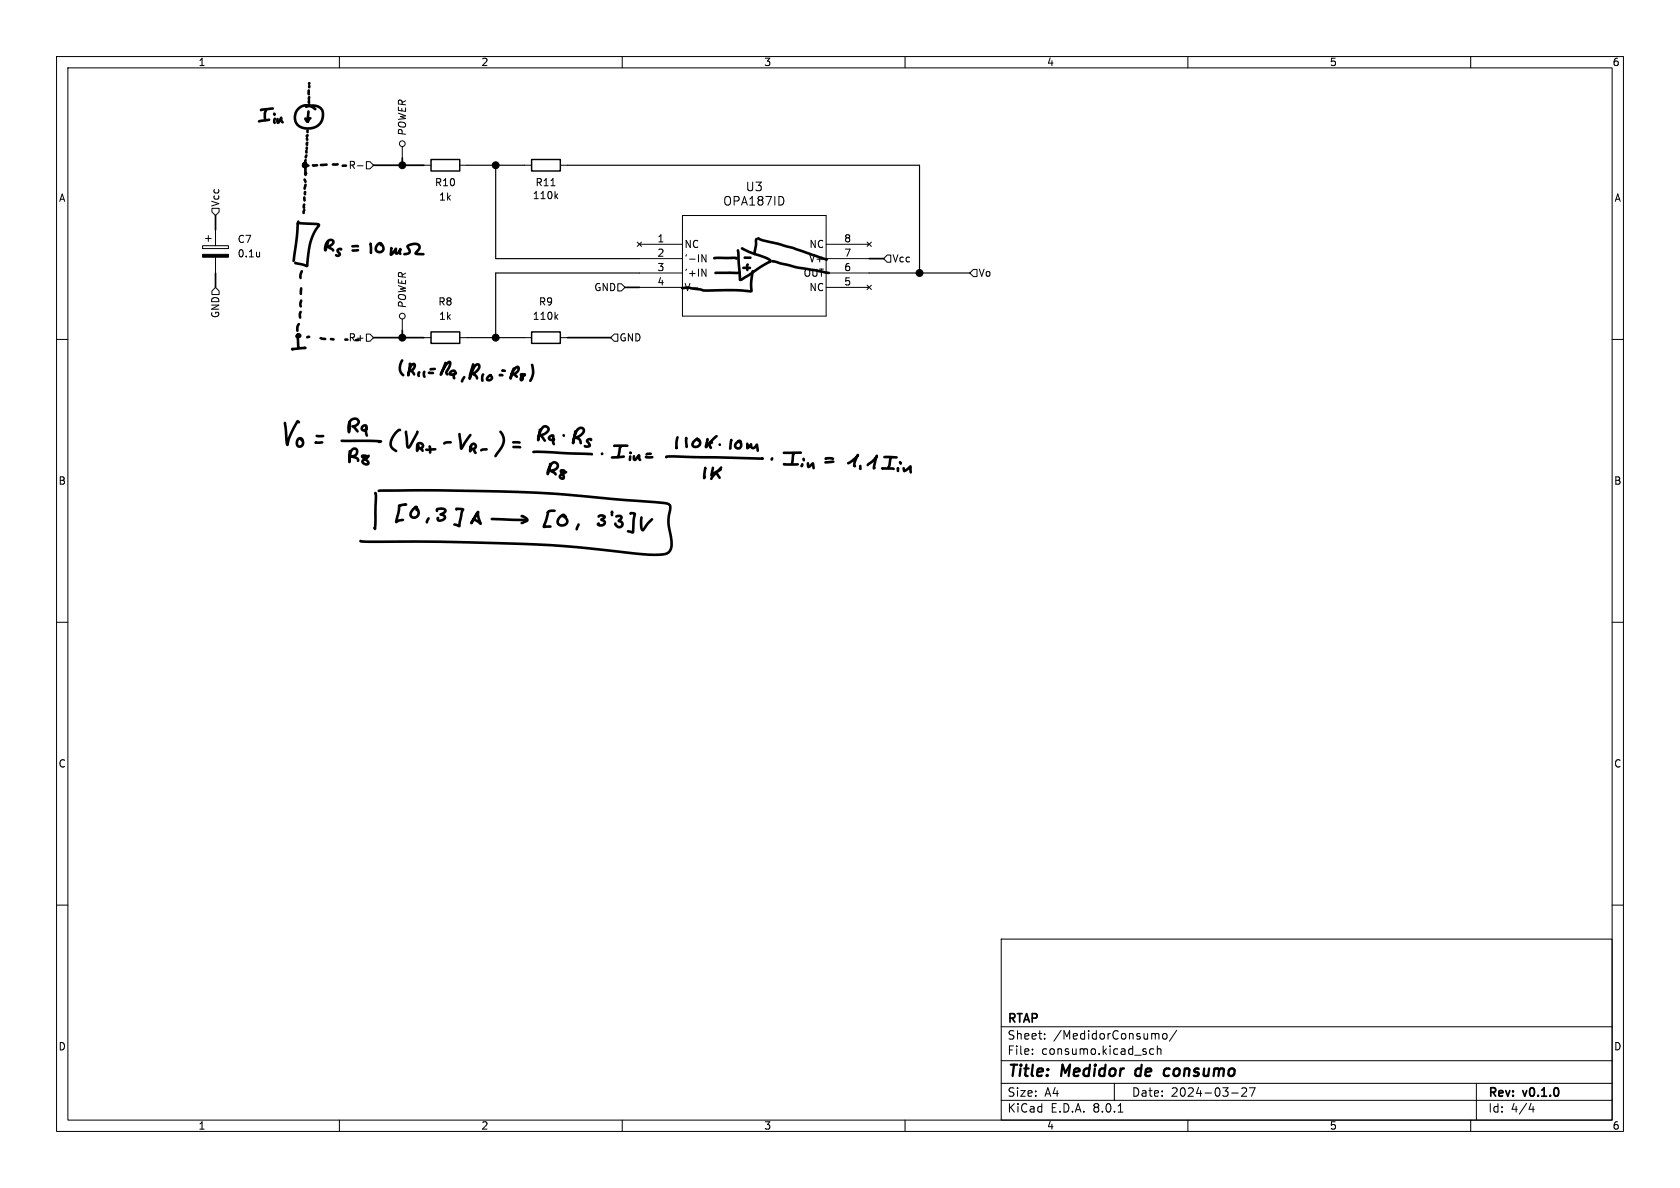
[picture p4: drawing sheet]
<svg xmlns="http://www.w3.org/2000/svg" width="297mm" height="210mm" viewBox="0 0 297 210" stroke-linecap="round" stroke-linejoin="round" font-family="sans-serif">
<g fill="none" stroke="#000" stroke-width=".18">
<path d="M10 10h277v190h-277zM12 12h273v186h-273zM60 10v2M110 10v2M160 10v2M210 10v2M260 10v2M37.5 36.8h1.2v.7l-.6 .6-.6-.6zM63.2 29.3h1M64.8 28.6h.6l.6 .6-.6 .6h-.6zM71.1 25.9v2M74.9 29.2h1.3"/>
<path d="M81.3 29.2h1.2M92.7 29.2h1.3M97.4 32.8h.7M98.2 34.6l.4 .5M98.6 34.3l-.5 .5M99.1 29.2h1.2M120.6 38.1h25.4v17.8h-25.4zM138.5 35.1v.8M10 60h2M35.8 43.4h4.6v.5h-4.6zM36.3 42.2h1M36.8 41.7v1"/>
<path d="M38.1 50.8l.6 .6v.7h-1.2v-.7zM38.1 40.6v2.8M38.1 45.5v2.8M45.9 44.6v.8M45.9 45.3h-.1M64.8 59.1h.6l.6 .6-.6 .6h-.6zM71.1 56.4v2M74.9 59.7h1.3M81.3 59.7h1.2M92.7 59.7h1.3M98.2 56l.4 .5M98.6 55.6l-.5 .5"/>
<path d="M99.1 59.7h1.2M107.9 59.7l.7-.6h.6v1.2h-.6zM109.2 50.2h.7l.6 .6-.6 .6h-.7zM112.6 42.8l.8 .8M113 43.2h7.6M113 45.7h7.6M113 48.3h7.6M113 50.8h7.6M113.4 42.8l-.8 .8M122.4 50.9h1M124.1 47.6l.7 1.2v-1.2M124.8 45v1.3l-.7-1.3v1.3"/>
<path d="M146 43.2h7.7M146 45.7h7.7M146 48.3h7.7M146 50.8h7.7M153.3 50.4l.8 .8M153.3 42.8l.8 .8M154.1 50.4l-.8 .8M154.1 42.8l-.8 .8M156.8 45.1h.7v1.3h-.7l-.6-.7zM172.1 47.6h.6v1.3h-.6l-.7-.6zM285 60h2M10 110h2"/>
<path d="M285 110h2M10 160h2M285 160h2M177 166h108v32h-108zM60 198v2M110 198v2M160 198v2M177 194.5h108M177 191.5h108M177 187.5h108M177 181.5h108M182.5 186.3v.1"/>
<path d="M182.5 185.5v.1M184.7 183.6v.1M184.7 182.8v.1M197 191.5v3M197.7 196.6h.8M204 185.5l-.5-.1-.3 .3v.4l.2 .2h.6M204.5 182.7l.3 .1 .1 .1v.8M204.6 185.5l.2-.1 .4 .1v.9M204.6 184.9v1.5M205.7 182.8l.3-.1 .3 .3v.4l-.3 .3-.3-.1-.2-.2v-.4zM208 182.1l-1.3 2M210 198v2"/>
<path d="M217.7 193.2h1.2M219.5 192.4l.6-.1 .2 .1 .1 .3-.9 1.1h.9M220.9 192.3h1l-.7 1.5M260 198v2M261 191.5v6.5M270.7 195l-.4 1.1h.9M271 195.6v1"/>
<circle cx="71.1" cy="25.4" r=".51"/>
<circle cx="71.1" cy="55.9" r=".51"/>
</g>
<path d="M200.9 189.1l-.2 .7 .3 .4M205.9 190.1l.2 .1 .5-.1M206.8 189a.66 .66 0 0 0-.9 .1" fill="none" stroke="#000" stroke-width=".4"/>
<path d="M76.2 28.2h5.1v2h-5.1zM94 28.2h5.1v2h-5.1zM76.2 58.7h5.1v2h-5.1zM94 58.7h5.1v2h-5.1z" fill="none" stroke="#000" stroke-width=".25"/>
<g fill="#000" stroke="#000" stroke-width=".18">
<path d="M35.8 45h4.6v.5h-4.6z"/>
<circle cx="71.1" cy="29.2" r=".61"/>
<circle cx="87.6" cy="29.2" r=".61"/>
<circle cx="71.1" cy="59.7" r=".61"/>
<circle cx="87.6" cy="59.7" r=".61"/>
<circle cx="162.6" cy="48.3" r=".61"/>
</g>
<path d="M38.1 38.1v2.5M66 29.2h8.9M71.1 27.9v1.3M38.1 48.3v2.5M66 59.7h8.9M71.1 58.4v1.3M100.3 59.7h7.6M110.5 50.8h2.5M153.7 45.7h2.5" fill="none" stroke="#000" stroke-width=".3"/>
<path d="M82.5 29.2h10.2M87.6 29.2v16.5h25.4M100.3 29.2h62.3v19.1M82.5 59.7h10.2M113 48.3h-25.4v11.4M153.7 48.3h17.7" fill="none" stroke="#000" stroke-width=".2"/>
<g fill="none" stroke="#000" stroke-width=".46">
<path d="M47 19.5a2.31 2.31 0 0 0-.1 1.7M48.2 19.2l-2.1 .3M54.1 18.9h.1a2.09 2.09 0 0 1 2.9 .8 2.5 2.5 0 0 1-3.3 3 2.04 2.04 0 0 1-1.4-3 2.04 2.04 0 0 1 3.2-.5l.1 .1M54.5 19.7l-.2 1.8-.3-.5 .4 .5 .5-.6M54.6 16.4v.3M54.6 16v.3M54.6 17.8l.1 .4M54.7 17.2l-.1 .3M54.7 15.2v.2M54.7 14.7l-.1 .1M47.6 21.2l-1.8 .3M48.5 20.2v.1"/>
<path d="M48.6 21l-.1 .4 .1 .3M49.1 21l.1 .7 .5-.9v.5l.3 .3M52.6 39.5a.4 .4 0 0 1 .6 0l2.1 .1a.98 .98 0 0 1 1.1 .2 10.8 10.8 0 0 0-2 6.6l-.2 .6-2-.5M52.8 39.2l-.9 6.9M53.8 36.2v.5M53.8 37.1l-.1 .5M53.8 34.9v.5M53.8 31.7l.2 .4M53.9 33.9v.4M54 29.6l.1 1M54 32.7l-.1 .7M54 28.3v.3"/>
<path d="M54.1 30.7h-.2l.1 .2M54.1 29.2a.27 .27 0 0 0-.2-.4 .27 .27 0 0 0-.3 .3 .29 .29 0 0 0 .2 .4 .29 .29 0 0 0 .4-.3 .29 .29 0 0 0-.4-.3 .29 .29 0 0 0-.1 .5 .29 .29 0 0 0 .5-.2 .19 .19 0 0 0-.2-.1 .19 .19 0 0 0-.2 .2 .19 .19 0 0 0 .2 .1M54.2 27.5l-.1 .3M54.2 26.7v.3M54.3 26.1l-.1 .2M54.3 24.4v.3M54.3 25.2v.4M54.4 23.1v.3M54.4 23.9l-.1 .2M54.5 29.3h-.5M55.3 29.2h.7M57.7 29.1l-1 .1"/>
<path d="M59.7 29l-.8 .1M61.2 29.3h-.6M52.7 59.1a.28 .28 0 0 1 .3 .3 .28 .28 0 0 1-.4 .2l-.1-.1a.21 .21 0 0 1 .1-.3 .21 .21 0 0 1 .3 .2M52.7 59.7v1.7M52.8 57.3l-.2 .4v.8M53.2 55.2l-.2 .3 .1 .6M53.2 51v.9M53.2 53.1l-.1 .6 .1 .5M53.4 48l-.3 .6v.5M54.7 59.5l-.4 .1M56.7 59.8l.8 .1M58 42.8l-.5 1.5v-.6a1.25 1.25 0 0 1 1.2-1.3 .6 .6 0 0 1 .2 .7 .6 .6 0 0 1-.6 .4l-.2 .1 .1 .1 .7 .6"/>
<path d="M58.5 59.9l.5 .1M60.3 44.1a.38 .38 0 0 0-.6 .1 .38 .38 0 0 0 .3 .6 .33 .33 0 0 1-.1 .4 .33 .33 0 0 1-.5-.1M62.3 43.5l1 .1M63.3 44.2l-1 .1M65.5 43.1l.1 1.6M67.4 43.1a.77 .77 0 0 1 .3 1 .77 .77 0 0 1-.9 .4 .84 .84 0 0 1-.3-.9 .84 .84 0 0 1 .8-.6v.3M69.2 43.8l-.1 1.2 .9-1v.1a.38 .38 0 0 0-.1 .5 .38 .38 0 0 0 .3 .2l.6-.8v.9M71.5 44.9a.64 .64 0 0 0 .9-.2 .64 .64 0 0 0-.3-.9v-.1a.71 .71 0 0 1 .8-.5 .76 .76 0 0 1 .9 0 .76 .76 0 0 1 .3 .8l-.6 .8 1.3 .1M126.3 45.7l3.6-.1 .3 .1M130.7 48.2l-4.2 .1M131.2 43.9l2.1 1a6.7 6.7 0 0 1 2.9 1.2v.2l-1.7 .9-2.9 1.9a.65 .65 0 0 1-.8 .3l-.3-5.1M131.4 47.3l1.2 .1"/>
<path d="M132.2 46.8l-.1 .2v.7M132.7 45.6h-1M133.1 47.9l-.3 1.8v1.4a.3 .3 0 0 1 0 .4 .3 .3 0 0 1-.4 0l-2.3-.2h-3.8a9.9 9.9 0 0 1-3.3-.2l-1.3-.3-1 .1M133.7 42.3l-.3 2.6M134.1 42.1l.8 .4 5.3 1.3 5.9 2.1M136.6 46.2l4.3 1.1 5.6 .9M52.8 74.7l-.2-.2-.1 .1a13 13 0 0 0-1.7 4.1l-.4-3.9M53.2 77.6a.63 .63 0 0 1 .3 1 .63 .63 0 0 1-1 .1 .77 .77 0 0 1 0-.8 .77 .77 0 0 1 .8-.4l.2 .3M53.9 61.5h.1l-2.3 .2v.1M56 77.1h1.1M57 78.2h-1.2h.1M60.4 77.9l7 .1-.4 .1"/>
<path d="M61.1 60h.3M61.8 74.6v1l-.1 .8-.1-.7a1.31 1.31 0 0 1 1.4-1.7 .72 .72 0 0 1 .3 .9 .72 .72 0 0 1-.8 .5l-.1-.1 .8 1M61.8 79.8v1.9l.1-1a1.17 1.17 0 0 1 .9-1.4 .79 .79 0 0 1 .2 1 .79 .79 0 0 1-.9 .4l.3 .1a.94 .94 0 0 1 .9 .6v.1M64.6 76a.45 .45 0 0 0 .2-.4 .45 .45 0 0 0-.3-.4 .45 .45 0 0 0-.6 .5 .45 .45 0 0 0 .7 .3l.2-.3-.1 .7 .2 .6M70.7 76a.44 .44 0 0 0-.6 .3l-.1 .2a2.43 2.43 0 0 0-.7 2.6l.7 .6M71.1 63.7a1.85 1.85 0 0 0 .2 2.6M72.5 64.4l-.3 1.9 .2-.9a.96 .96 0 0 1 .8-1 1.22 1.22 0 0 1-.4 1.2l.4 .6M73.8 76.3l-1 2a.91 .91 0 0 1-.7 .8l-.3-2.8M74 78.8l-.2 .9-.1-.3a.87 .87 0 0 1 .5-1.1 .47 .47 0 0 1 .6 .5 .47 .47 0 0 1-.6 .4l.5 .5M74.1 65.8l-.1 .3v.4M75 65.7l-.1 .5 .1 .4M75.8 65.9h.7"/>
<path d="M75.9 78.9l.1 1.1M76.9 65.2l-.8 .1M76.9 79.4l-1.5 .1M78.8 64.2l-.9 2a4.9 4.9 0 0 1 1.6-2.2 1.4 1.4 0 0 1-.5 1.5l-.1 .4 .2 .3M79.7 78.2h-.9l-.3 .2M80.6 66a.52 .52 0 0 0-.6-.5 .52 .52 0 0 0-.4 .7h.4l.5-.2-.3 .4 .1 .5M81.2 76.7l.4 2.6 1.6-2.4M82.1 66.7l-.4 .7M83.2 78.9l-.1 .9v-.2a.81 .81 0 0 1 .8-1.1 .48 .48 0 0 1 .2 .5 .48 .48 0 0 1-.5 .4l.5 .7M83.6 64.4l-.5 1.8-.1 .8 .4-1.2a1.54 1.54 0 0 1 1.2-1.4 .96 .96 0 0 1-.5 1.4l-.4 .3a.97 .97 0 0 1 .6 .8M85.4 66.2l-.1 .4v.7M86 79.4l-.9 .2"/>
<path d="M86.8 66.4a.67 .67 0 0 0-.6 .8 .47 .47 0 0 0 .6 0 .47 .47 0 0 0 .1-.6M88.5 76.3v.1a2.29 2.29 0 0 1-.1 3.1l-.8 1.1M88.8 66.3l-.4 .1M88.8 65.5l.4 .1M90.7 78.2h1.1M90.8 79l1.2 .1M90.8 65.2l-.5 1.7 .4-1.2a1.1 1.1 0 0 1 .9-.8 1.22 1.22 0 0 1-.7 1.3l.5 .4M92.8 66.2l-.3 .1a.59 .59 0 0 0-.4 .9 .47 .47 0 0 0 .3-.4 .47 .47 0 0 0-.3-.5l.1-.1a.38 .38 0 0 1 .5 .2M94.1 64.5a3.1 3.1 0 0 1-.4 2.8M94.3 79.9l10.3 .4M95.5 76l-.3 1.8a3.3 3.3 0 0 1 1-2.4 .59 .59 0 0 1 .8 .4 .59 .59 0 0 1-.4 .7l-.9 .4 .6 1M97.8 77.6a.38 .38 0 0 0-.1-.6 .38 .38 0 0 0-.6 .2 .45 .45 0 0 0 .2 .6 .45 .45 0 0 0 .6-.1l-.1 .4 .1 .4"/>
<path d="M99.6 77h.1M101.7 76.3l-.4 2a4.1 4.1 0 0 1 1.1-2.6 .55 .55 0 0 1 .8 .2 .55 .55 0 0 1-.3 .8l-1.1 .6a.94 .94 0 0 1 .9 1M104.5 77.8a.38 .38 0 0 0-.6 0 .38 .38 0 0 0 .2 .6 .34 .34 0 0 1 .1 .5 .34 .34 0 0 1-.5 .1l-.3-.2M109.7 79l-.1 .2-.2 1.2a.28 .28 0 0 1-.3 .4M110.9 78.8h-2.3M119.8 77.3l-.2 .8v1.1M121.3 77.5v-.1l.1 1.6M123.2 77.5a.75 .75 0 0 1 .5 1.2 .75 .75 0 0 1-1.3 0 .94 .94 0 0 1 1.1-1v.2M125.1 77.7l-.3 1.3 1.1-.8M125.3 78.5l.4 .6M126.7 77.1l-1.3 1.2-.5 .7M127.3 78.6h.1"/>
<path d="M129.3 77.8l-.2 1.5M130.5 78a.63 .63 0 0 1 .5 .7 .63 .63 0 0 1-.8 .5 .7 .7 0 0 1-.2-.7 .7 .7 0 0 1 .6-.5h.3v.2M132.1 78.5v.7l.7-.7a.48 .48 0 0 0 .3 .7 .48 .48 0 0 0 .6-.4l.1-.2 .2 1.1M65.2 80.6l-.3 .3a1.09 1.09 0 0 0-.8 .8 .63 .63 0 0 0 1 .2l-.2-.4-.9-.8a.51 .51 0 0 1 .9 .2M66.3 87.2l.2 .8-.2 5.5-.1-.2M67 86.8l10.2-.1 16 .3 5.9 .4 15.9 1.3a8.3 8.3 0 0 1 3.3 .5l.2 .5a9.6 9.6 0 0 0 .2 5.5 2.24 2.24 0 0 1-.9 2.7 27 27 0 0 1-8.3-.4l-8.4-.9-7.3-.4-14.9-.4h-13.3l-1.8-.2M70.6 89.4l-.6 2.9 .5-.3 .7-.1M71.7 89.2l-.9 .2M73.5 89.6a1.05 1.05 0 0 1 .5 1.1 1.05 1.05 0 0 1-.8 .8 .71 .71 0 0 1-.6-.5 .71 .71 0 0 1 .3-.8l.7-.6v.5M75.8 91.6l-.3 .7M77.2 90.3v-.2l.2-.1a.99 .99 0 0 1 1.3 .4l-.8 .5a.57 .57 0 0 1 .6 .2 .57 .57 0 0 1 .1 .6 .72 .72 0 0 1-1.2 0l.1-.1M80.7 90.1v-.2l.4 .1 .8 .1-.3 .6-.4 2.3-.9-.3"/>
<path d="M84.4 90.7l-1.1 1.8 1.2-2 .1 .9 .4 1.2-1.1-.7M86.9 91.7l6.1 .2-.4 .1M92.3 91.2l.5 .2a.45 .45 0 0 1 .3 .7l-.9 .4M96.9 90.6l-.8 2.5h1.2M97.3 82l-.1 .8-.4 1 .2-.9a1.34 1.34 0 0 1 1.2-1.1 .7 .7 0 0 1 .4 .7 .7 .7 0 0 1-.7 .6l-.5 .2 .7 .3 .1 .3M98 90.3h-.6l-.5 .2M99.4 91.2a.87 .87 0 0 1 .9 .8 .87 .87 0 0 1-.8 .9 .87 .87 0 0 1-.9-.6 1.17 1.17 0 0 1 1.2-1.2l.2 .3M99.8 83.3l-.1-.1a.3 .3 0 0 0-.5-.1 .3 .3 0 0 0 .1 .5 .67 .67 0 0 1 .2 1 .4 .4 0 0 1-.5-.3 .4 .4 0 0 1 .3-.5l.8-.3M102.3 92.7l-.4 .9M105.8 91.3l.2-.1a.53 .53 0 0 1 .9 .3l-.6 .4a.52 .52 0 0 1 .6 .6 .52 .52 0 0 1-.7 .4 .32 .32 0 0 1-.5-.3l.1-.1M106.5 80.2l-.1 .1M108.2 90.6v-.1v.6"/>
<path d="M109 91.3a.49 .49 0 0 1 .5-.1 .49 .49 0 0 1 .4 .4l-.5 .5a.59 .59 0 0 1 .6 .4 .59 .59 0 0 1-.4 .7 .59 .59 0 0 1-.7-.3l-.1-.3M110.3 80.7l-2.1 .2M111.4 80.7l-.1 .6M111.4 80.1h.1M111.5 90.8a.42 .42 0 0 1 .4-.1 .42 .42 0 0 1 .3 .4l-.2 .9-.1 2.1-.9-.2M112.1 80.6v.3a.25 .25 0 0 0 0 .4 .25 .25 0 0 0 .4-.2l.5-.6 .2 .8M113.4 91.5a4.5 4.5 0 0 0 .2 2.2l1.7-1.9M114.2 80.8h1.1M115 80.2l-.7 .1M117.8 80.8l1.2-.1 15.8 .4M124.7 82.7l-.2 1.8 .1-.2M126 82.7l-.2 1.3 1.6-1"/>
<path d="M126.6 83.6l.6 .9M127.5 82.7l-1.4 1.4-.4 .5M136.5 81.1l-.1 .1M138.6 82l2.4 .1M140.2 80.3l-.2 1.7M141.6 80h-3M141.8 82.1l-.1 .2M142.1 81.1v.3M142.8 81.9v.3a.23 .23 0 0 0 0 .2 .23 .23 0 0 0 .2 .1l.7-.6 .1 .9M147.3 81.1l-.7-.1-.6 .1M147.3 81.6l-1.4 .1M149.9 81.9l.9-.5 .9-1a3 3 0 0 0-.6 2"/>
<path d="M152.1 82.4v.5M153.4 82.2l.1-.1a4.4 4.4 0 0 0 1.5-1.5l-.5 2.2 .1-.1M156 82.8l2 .1M156.4 80.8l2.1 .1M157.5 80.9l-.3 1.5-.2 .2M158.7 82.8l.1 .5M159.2 81.7v.3M159.8 82.8l.1 .5 1.1-.9v1.1"/>
</g>
<g font-size="2.8">
<text x="178" y="190.9">Title:</text>
<text x="187.7" y="190.9">Medidor</text>
<text x="201.6" y="190.9">de</text>
<text x="207.4" y="190.9">consumo</text>
</g>
<g font-size="2.1">
<text x="131.7" y="34">U3</text>
<text x="127.8" y="36.6">OPA187ID</text>
<text x="178" y="184">Sheet:</text>
<text x="178" y="181.2">RTAP</text>
<text x="186.2" y="184">/MedidorConsumo/</text>
<text x="178" y="186.7">File:</text>
<text x="184.1" y="186.7">consumo.kicad_sch</text>
<text x="178" y="196.9">KiCad</text>
<text x="178" y="194.1">Size:</text>
<text x="184.7" y="194.1">A4</text>
<text x="185.7" y="196.9">E.D.A.</text>
<text x="193.3" y="196.9">8.0.1</text>
<text x="200" y="194.1">Date:</text>
<text x="207" y="194.1">2024-03-27</text>
<text x="263" y="194.3">Rev:</text>
<text x="263" y="196.9">Id:</text>
<text x="267.1" y="196.9">4/4</text>
<text x="269.4" y="194.3">v0.1.0</text>
</g>
<g font-size="1.8">
<text x="35" y="11.9">1</text>
<text x="85" y="11.9">2</text>
<text x="135" y="11.9">3</text>
<text x="185" y="11.9">4</text>
<text x="235" y="11.9">5</text>
<text x="285" y="11.9">6</text>
<text x="72" y="24.1" transform="rotate(-90 72 24.1)">POWER</text>
<text x="10.3" y="35.9">A</text>
<text x="61.5" y="30.1">R-</text>
<text x="76.8" y="33.1">R10</text>
<text x="77.5" y="35.7">1k</text>
<text x="94.1" y="35.4">110k</text>
<text x="94.6" y="33.1">R11</text>
<text x="285.3" y="35.9">A</text>
<text x="39" y="36.6" transform="rotate(-90 39 36.6)">Vcc</text>
<text x="41.9" y="43.2">C7</text>
<text x="41.9" y="45.7">0.1u</text>
<text x="116.1" y="42.9">1</text>
<text x="116.1" y="45.5">2</text>
<text x="120.9" y="44">NC</text>
<text x="120.9" y="46.6">'-IN</text>
<text x="142.9" y="46.6">V+</text>
<text x="143" y="44">NC</text>
<text x="149.2" y="45.5">7</text>
<text x="149.2" y="42.9">8</text>
<text x="157.7" y="46.6">Vcc</text>
<text x="105" y="51.7">GND</text>
<text x="116.1" y="48">3</text>
<text x="116.1" y="50.5">4</text>
<text x="120.9" y="49.1">'+IN</text>
<text x="120.9" y="51.7">V-</text>
<text x="142" y="49.1">OUT</text>
<text x="143" y="51.7">NC</text>
<text x="149.2" y="50.5">5</text>
<text x="149.2" y="48">6</text>
<text x="172.9" y="49.1">Vo</text>
<text x="39" y="56.3" transform="rotate(-90 39 56.3)">GND</text>
<text x="72" y="54.6" transform="rotate(-90 72 54.6)">POWER</text>
<text x="77.4" y="54.2">R8</text>
<text x="77.5" y="56.7">1k</text>
<text x="94.1" y="56.7">110k</text>
<text x="95.2" y="54.2">R9</text>
<text x="61.5" y="60.6">R+</text>
<text x="109.4" y="60.6">GND</text>
<text x="10.3" y="85.9">B</text>
<text x="285.3" y="85.9">B</text>
<text x="10.3" y="135.9">C</text>
<text x="285.3" y="135.9">C</text>
<text x="10.3" y="185.9">D</text>
<text x="285.3" y="185.9">D</text>
<text x="35" y="199.9">1</text>
<text x="85" y="199.9">2</text>
<text x="135" y="199.9">3</text>
<text x="185" y="199.9">4</text>
<text x="235" y="199.9">5</text>
<text x="285" y="199.9">6</text>
</g>
</svg>
